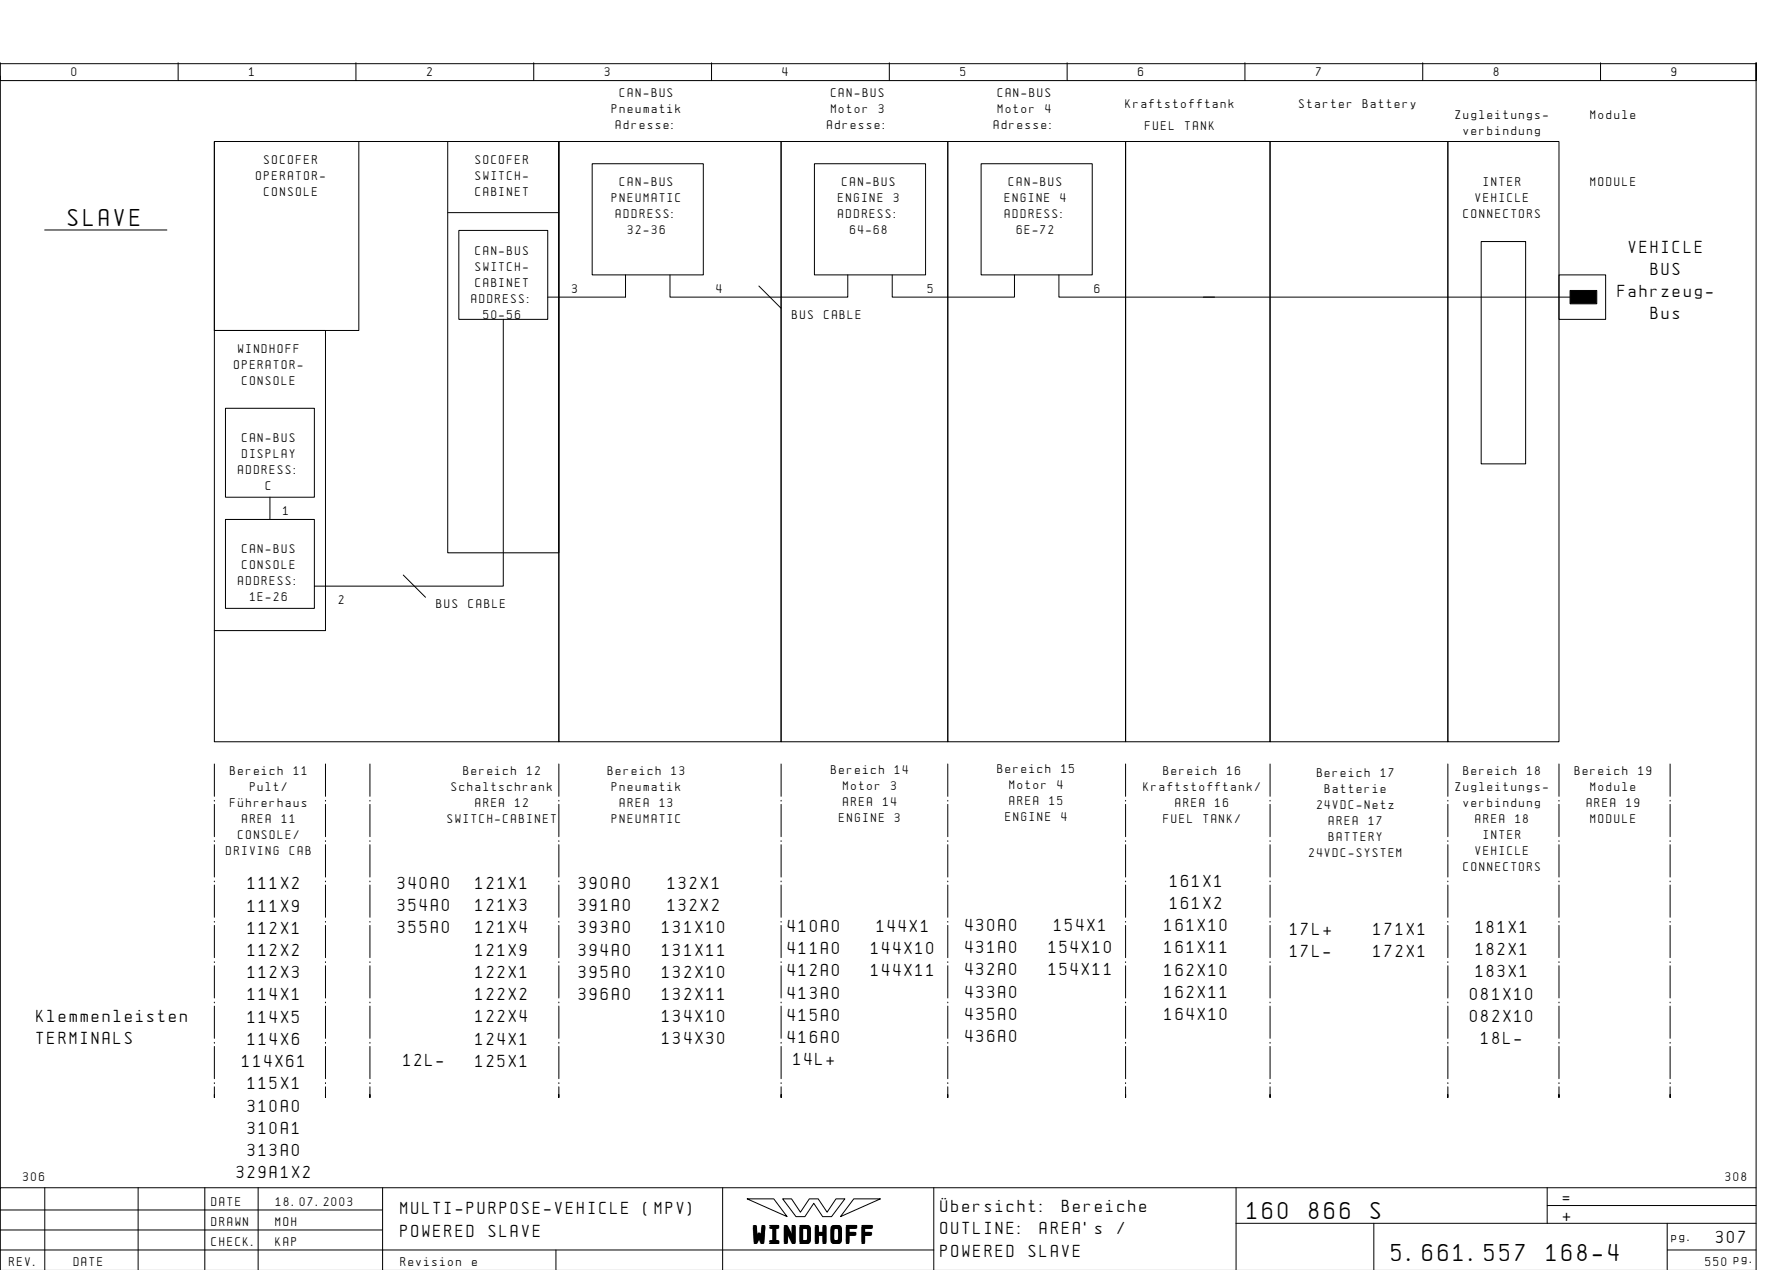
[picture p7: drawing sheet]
<svg xmlns="http://www.w3.org/2000/svg" width="399mm" height="286mm" viewBox="0 0 399 286" stroke-linecap="round" stroke-linejoin="round" font-family="sans-serif">
<g fill="none" stroke="#000" stroke-width=".22">
<path d="M.1 14.1v4h395v-4v271.6M.1 17.1v250M.1 14.3h395M40.1 14.1v4M80.1 14.1v4M120.1 14.1v4M160.1 14.1v4M200.1 14.1v4M240.1 14.1v4M280.1 14.1v4M320.1 14.1v4M360.1 14.1v4"/>
<path d="M48.2 31.8h77.5v135h-77.5zM48.2 31.8v42.5h25v67.5h-25v-67.5h32.5v-42.5zM100.7 31.8h25v92.5h-25zM125.7 31.8h50v135h-50zM133.2 36.8h25v25h-25zM175.7 31.8h37.5v135h-37.5zM183.2 36.8h25v25h-25zM213.2 31.8h40v135h-40zM220.7 36.8h25v25h-25zM253.2 31.8h32.5v135h-32.5zM285.7 31.8h40v135h-40zM325.7 31.8h25v135h-25z"/>
<path d="M10 51.7h27.6M100.7 47.8h25M103.2 51.8h20v20h-20zM333.2 54.3h10v50h-10zM113.2 71.8v60h-42.5M140.7 61.8v5h-17.5M150.7 61.8v5h40v-5M170.7 64.3l5 5M200.7 61.8v5h27.5v-5M238.2 61.8v5h35M270.7 66.8h82.5M350.7 61.8h10.5v10h-10.5z"/>
<path d="M50.7 91.8h20v20h-20zM50.7 116.8h20v20h-20zM60.7 111.8v5M90.7 129.3l5 5M48.2 171.8v7.3M73.2 171.8v7.3M83.2 171.8v7.3M125.7 171.8v7.3M175.7 171.8v7.3M213.2 171.8v7.3M253.2 171.8v7.3M285.7 171.8v7.3"/>
<path d="M325.7 171.8v7.3M350.7 171.8v7.3M375.7 171.8v7.3M48.2 180v.2M48.2 180.9v7.3M48.2 189.1v.2M48.2 190v7.2M48.2 198.1v.2M48.2 199v7.3M73.2 180v.2M73.2 180.9v7.3M73.2 189.1v.2"/>
<path d="M73.2 190v7.2M73.2 198.1v.2M73.2 199v7.3M83.2 180v.2M83.2 180.9v7.3M83.2 189.1v.2M83.2 190v7.2M83.2 198.1v.2M83.2 199v7.3M125.7 180v.2M125.7 180.9v7.3M125.7 189.1v.2"/>
<path d="M125.7 190v7.2M125.7 198.1v.2M125.7 199v7.3M175.7 180v.2M175.7 180.9v7.3M175.7 189.1v.2M175.7 190v7.2M175.7 198.1v.2M175.7 199v7.3M213.2 180v.2M213.2 180.9v7.3M213.2 189.1v.2"/>
<path d="M213.2 190v7.2M213.2 198.1v.2M213.2 199v7.3M253.2 180v.2M253.2 180.9v7.3M253.2 189.1v.2M253.2 190v7.2M253.2 198.1v.2M253.2 199v7.3M285.7 180v.2M285.7 180.9v7.3M285.7 189.1v.2"/>
<path d="M285.7 190v7.2M285.7 198.1v.2M285.7 199v7.3M325.7 180v.2M325.7 180.9v7.3M325.7 189.1v.2M325.7 190v7.2M325.7 198.1v.2M325.7 199v7.3M350.7 180v.2M350.7 180.9v7.3M350.7 189.1v.2"/>
<path d="M350.7 190v7.2M350.7 198.1v.2M350.7 199v7.3M375.7 180v.2M375.7 180.9v7.3M375.7 189.1v.2M375.7 190v7.2M375.7 198.1v.2M375.7 199v7.3M48.2 207.2v.2M48.2 208.1v7.3M48.2 216.3v.2"/>
<path d="M48.2 217.2v7.2M73.2 207.2v.2M73.2 208.1v7.3M73.2 216.3v.2M73.2 217.2v7.2M83.2 207.2v.2M83.2 208.1v7.3M83.2 216.3v.2M83.2 217.2v7.2M125.7 207.2v.2M125.7 208.1v7.3M125.7 216.3v.2"/>
<path d="M125.7 217.2v7.2M175.7 207.2v.2M175.7 208.1v7.3M175.7 216.3v.2M175.7 217.2v7.2M213.2 207.2v.2M213.2 208.1v7.3M213.2 216.3v.2M213.2 217.2v7.2M253.2 207.2v.2M253.2 208.1v7.3M253.2 216.3v.2"/>
<path d="M253.2 217.2v7.2M285.7 207.2v.2M285.7 208.1v7.3M285.7 216.3v.2M285.7 217.2v7.2M325.7 207.2v.2M325.7 208.1v7.3M325.7 216.3v.2M325.7 217.2v7.2M350.7 207.2v.2M350.7 208.1v7.3M350.7 216.3v.2"/>
<path d="M350.7 217.2v7.2M375.7 207.2v.2M375.7 208.1v7.3M375.7 216.3v.2M375.7 217.2v7.2M48.2 225.4v.2M48.2 226.3v7.2M48.2 234.4v.2M48.2 235.3v7.3M73.2 225.4v.2M73.2 226.3v7.2M73.2 234.4v.2"/>
<path d="M73.2 235.3v7.3M83.2 225.4v.2M83.2 226.3v7.2M83.2 234.4v.2M83.2 235.3v7.3M125.7 225.4v.2M125.7 226.3v7.2M125.7 234.4v.2M125.7 235.3v7.3M175.7 225.4v.2M175.7 226.3v7.2M175.7 234.4v.2"/>
<path d="M175.7 235.3v7.3M213.2 225.4v.2M213.2 226.3v7.2M213.2 234.4v.2M213.2 235.3v7.3M253.2 225.4v.2M253.2 226.3v7.2M253.2 234.4v.2M253.2 235.3v7.3M285.7 225.4v.2M285.7 226.3v7.2M285.7 234.4v.2"/>
<path d="M285.7 235.3v7.3M325.7 225.4v.2M325.7 226.3v7.2M325.7 234.4v.2M325.7 235.3v7.3M350.7 225.4v.2M350.7 226.3v7.2M350.7 234.4v.2M350.7 235.3v7.3M375.7 225.4v.2M375.7 226.3v7.2M375.7 234.4v.2"/>
<path d="M375.7 235.3v7.3M48.2 244.4v2.4v-.6M48.2 243.5v.2M73.2 244.4v2.4v-.6M73.2 243.5v.2M83.2 243.5v.2M83.2 244.4v2.4v-.6M125.7 244.4v2.4v-.6M125.7 243.5v.2M175.7 243.5v.2M175.7 244.4v2.4v-.6M213.2 243.5v.2"/>
<path d="M213.2 244.4v2.4v-.6M253.2 243.5v.2M253.2 244.4v2.4v-.6M285.7 243.5v.2M285.7 244.4v2.4v-.6M325.7 244.4v2.4v-.6M325.7 243.5v.2M350.7 243.5v.2M350.7 244.4v2.4v-.6M375.7 243.5v.2M375.7 244.4v2.4v-.6M10.1 267.1v18.5"/>
<path d="M31.1 267.1v18.5M46.1 267.1v18.6M58.1 267.1v18.6M86.1 272.1h-86M86.1 276.6h-86M86.1 267.1v18.6M162.6 267.1v18.6M168.1 269.6h6l3 4zM176.1 269.6h2l2 3 2-3h2l2 3 2-3h2l-3 4h-2l-2-3-2 3h-2zM192.1 269.6h6l-9 4zM210.1 267.1v18.6M278.1 275.1h117"/>
<path d="M278.1 267.1v18.6M309.1 275.1v10.6M348.1 271.1h47M348.1 267.1v8M375.1 275.1v10.6M395.1 267.1h-395v18.6M125.1 281.1v4.6M210.1 281.1h-210M375.1 281.1h20"/>
</g>
<path d="M353.2 65.3h6v3h-6z" fill="#000" stroke="#000" stroke-width=".22"/>
<g font-size="4.4">
<text x="15.3" y="50.7">SLAVE</text>
<text x="280.6" y="274.1">160</text>
<text x="294.5" y="274.1">866</text>
<text x="308.4" y="274.1">S</text>
<text x="169.5" y="279.3">WINDHOFF</text>
<text x="313.1" y="283.6">5.661.557</text>
<text x="347.9" y="283.6">168-4</text>
</g>
<g font-size="3.1">
<text x="366.4" y="56.8">VEHICLE</text>
<text x="371.4" y="61.8">BUS</text>
<text x="363.9" y="66.8">Fahrzeug-</text>
<text x="371.4" y="71.8">Bus</text>
<text x="55.8" y="200">111X2</text>
<text x="89.5" y="199.9">340A0</text>
<text x="107" y="199.9">121X1</text>
<text x="130.2" y="199.9">390A0</text>
<text x="150.2" y="199.9">132X1</text>
<text x="263.3" y="199.4">161X1</text>
<text x="55.8" y="205">111X9</text>
<text x="89.5" y="204.9">354A0</text>
<text x="89.5" y="209.9">355A0</text>
<text x="107" y="204.9">121X3</text>
<text x="107" y="209.9">121X4</text>
<text x="130.2" y="204.9">391A0</text>
<text x="130.2" y="209.9">393A0</text>
<text x="149" y="209.9">131X10</text>
<text x="150.2" y="204.9">132X2</text>
<text x="177.3" y="209.6">410A0</text>
<text x="197.3" y="209.6">144X1</text>
<text x="217.2" y="209.4">430A0</text>
<text x="237.2" y="209.4">154X1</text>
<text x="262" y="209.4">161X10</text>
<text x="263.3" y="204.4">161X2</text>
<text x="332" y="209.8">181X1</text>
<text x="55.8" y="210">112X1</text>
<text x="55.8" y="215">112X2</text>
<text x="107" y="214.9">121X9</text>
<text x="130.2" y="214.9">394A0</text>
<text x="149" y="214.9">131X11</text>
<text x="177.3" y="214.6">411A0</text>
<text x="196" y="214.6">144X10</text>
<text x="217.2" y="214.4">431A0</text>
<text x="235.9" y="214.4">154X10</text>
<text x="262" y="214.4">161X11</text>
<text x="290.3" y="210.3">17L+</text>
<text x="290.3" y="215.3">17L-</text>
<text x="309" y="210.3">171X1</text>
<text x="309" y="215.3">172X1</text>
<text x="332" y="214.8">182X1</text>
<text x="55.8" y="220">112X3</text>
<text x="107" y="219.9">122X1</text>
<text x="130.2" y="219.9">395A0</text>
<text x="149" y="219.9">132X10</text>
<text x="177.3" y="219.6">412A0</text>
<text x="196" y="219.6">144X11</text>
<text x="217.2" y="219.4">432A0</text>
<text x="235.9" y="219.4">154X11</text>
<text x="262" y="219.4">162X10</text>
<text x="332" y="219.8">183X1</text>
<text x="55.8" y="225">114X1</text>
<text x="107" y="224.9">122X2</text>
<text x="130.2" y="224.9">396A0</text>
<text x="149" y="224.9">132X11</text>
<text x="177.3" y="224.6">413A0</text>
<text x="217.2" y="224.4">433A0</text>
<text x="262" y="224.4">162X11</text>
<text x="330.8" y="224.8">081X10</text>
<text x="8.2" y="229.8">Klemmenleisten</text>
<text x="55.8" y="230">114X5</text>
<text x="107" y="229.9">122X4</text>
<text x="149" y="229.9">134X10</text>
<text x="177.3" y="229.6">415A0</text>
<text x="217.2" y="229.4">435A0</text>
<text x="262" y="229.4">164X10</text>
<text x="330.8" y="229.8">082X10</text>
<text x="8.2" y="234.8">TERMINALS</text>
<text x="55.8" y="235">114X6</text>
<text x="90.8" y="239.8">12L-</text>
<text x="107" y="234.9">124X1</text>
<text x="107" y="239.9">125X1</text>
<text x="149" y="234.9">134X30</text>
<text x="177.3" y="234.6">416A0</text>
<text x="178.5" y="239.6">14L+</text>
<text x="217.2" y="234.4">436A0</text>
<text x="333.3" y="234.8">18L-</text>
<text x="54.5" y="240">114X61</text>
<text x="55.8" y="245">115X1</text>
<text x="55.8" y="250">310A0</text>
<text x="55.8" y="255">310A1</text>
<text x="55.8" y="260">313A0</text>
<text x="53.3" y="265">329A1X2</text>
<text x="90.1" y="273.1">MULTI-PURPOSE-VEHICLE</text>
<text x="144.8" y="273.1">(MPV)</text>
<text x="211.6" y="272.6">öbersicht:</text>
<text x="238.9" y="272.6">Bereiche</text>
<text x="351.6" y="270.6">=</text>
<text x="351.6" y="274.6">+</text>
<text x="90.1" y="278.1">POWERED</text>
<text x="110" y="278.1">SLAVE</text>
<text x="211.6" y="277.6">OUTLINE:</text>
<text x="234" y="277.6">AREA's</text>
<text x="251.4" y="277.6">/</text>
<text x="386.1" y="279.6">307</text>
<text x="211.6" y="282.6">POWERED</text>
<text x="231.5" y="282.6">SLAVE</text>
</g>
<g font-size="2.3">
<text x="16.1" y="17.1">0</text>
<text x="56.1" y="17.1">1</text>
<text x="96.1" y="17.1">2</text>
<text x="136.1" y="17.1">3</text>
<text x="176.1" y="17.1">4</text>
<text x="216.1" y="17.1">5</text>
<text x="256.1" y="17.1">6</text>
<text x="296.1" y="17.1">7</text>
<text x="336.1" y="17.1">8</text>
<text x="376.1" y="17.1">9</text>
<text x="139.5" y="21.8">CAN-BUS</text>
<text x="187" y="21.8">CAN-BUS</text>
<text x="224.5" y="21.8">CAN-BUS</text>
<text x="137.7" y="25.4">Pneumatik</text>
<text x="138.6" y="29">Adresse:</text>
<text x="186.1" y="29">Adresse:</text>
<text x="187" y="25.4">Motor</text>
<text x="197.7" y="25.4">3</text>
<text x="223.6" y="29">Adresse:</text>
<text x="224.5" y="25.4">Motor</text>
<text x="235.2" y="25.4">4</text>
<text x="253.2" y="24.3">Kraftstofftank</text>
<text x="257.7" y="29.3">FUEL</text>
<text x="266.6" y="29.3">TANK</text>
<text x="292.3" y="24.3">Starter</text>
<text x="306.6" y="24.3">Battery</text>
<text x="327.5" y="26.8">Zugleitungs-</text>
<text x="357.9" y="26.8">Module</text>
<text x="329.3" y="30.4">verbindung</text>
<text x="57.7" y="40.4">OPERATOR-</text>
<text x="59.5" y="36.8">SOCOFER</text>
<text x="107" y="36.8">SOCOFER</text>
<text x="107" y="40.4">SWITCH-</text>
<text x="139.5" y="41.8">CAN-BUS</text>
<text x="189.5" y="41.8">CAN-BUS</text>
<text x="227" y="41.8">CAN-BUS</text>
<text x="333.7" y="41.8">INTER</text>
<text x="357.9" y="41.8">MODULE</text>
<text x="59.5" y="44">CONSOLE</text>
<text x="107" y="44">CABINET</text>
<text x="137.7" y="45.4">PNEUMATIC</text>
<text x="188.6" y="45.4">ENGINE</text>
<text x="201.1" y="45.4">3</text>
<text x="226.1" y="45.4">ENGINE</text>
<text x="238.6" y="45.4">4</text>
<text x="332" y="45.4">VEHICLE</text>
<text x="138.6" y="49">ADDRESS:</text>
<text x="141.2" y="52.6">32-36</text>
<text x="188.6" y="49">ADDRESS:</text>
<text x="191.2" y="52.6">64-68</text>
<text x="226.1" y="49">ADDRESS:</text>
<text x="228.7" y="52.6">6E-72</text>
<text x="329.3" y="49">CONNECTORS</text>
<text x="107" y="57.3">CAN-BUS</text>
<text x="107" y="60.9">SWITCH-</text>
<text x="107" y="64.5">CABINET</text>
<text x="128.7" y="65.9">3</text>
<text x="161.2" y="65.9">4</text>
<text x="208.7" y="65.9">5</text>
<text x="246.2" y="65.9">6</text>
<text x="106.1" y="68.1">ADDRESS:</text>
<text x="108.7" y="71.7">50-56</text>
<text x="178.2" y="71.8">BUS</text>
<text x="185.4" y="71.8">CABLE</text>
<text x="52.7" y="82.9">OPERATOR-</text>
<text x="53.6" y="79.3">WINDHOFF</text>
<text x="54.5" y="86.5">CONSOLE</text>
<text x="54.5" y="99.3">CAN-BUS</text>
<text x="53.6" y="106.5">ADDRESS:</text>
<text x="54.5" y="102.9">DISPLAY</text>
<text x="59.8" y="110.1">C</text>
<text x="63.7" y="115.9">1</text>
<text x="54.5" y="124.3">CAN-BUS</text>
<text x="53.6" y="131.5">ADDRESS:</text>
<text x="54.5" y="127.9">CONSOLE</text>
<text x="56.2" y="135.1">1E-26</text>
<text x="76.2" y="135.9">2</text>
<text x="98.2" y="136.8">BUS</text>
<text x="105.4" y="136.8">CABLE</text>
<text x="224.4" y="173.9">Bereich</text>
<text x="238.8" y="173.9">15</text>
<text x="51.8" y="174.3">Bereich</text>
<text x="56.2" y="177.9">Pult/</text>
<text x="66.1" y="174.3">11</text>
<text x="101.6" y="177.9">Schaltschrank</text>
<text x="104.3" y="174.3">Bereich</text>
<text x="118.6" y="174.3">12</text>
<text x="136.8" y="174.3">Bereich</text>
<text x="137.7" y="177.9">Pneumatik</text>
<text x="151.1" y="174.3">13</text>
<text x="187" y="174.1">Bereich</text>
<text x="189.7" y="177.7">Motor</text>
<text x="200.5" y="177.7">3</text>
<text x="201.3" y="174.1">14</text>
<text x="227.1" y="177.5">Motor</text>
<text x="237.9" y="177.5">4</text>
<text x="257.3" y="177.9">Kraftstofftank/</text>
<text x="261.8" y="174.3">Bereich</text>
<text x="276.1" y="174.3">16</text>
<text x="296.3" y="174.8">Bereich</text>
<text x="298.1" y="178.4">Batterie</text>
<text x="310.6" y="174.8">17</text>
<text x="327.5" y="177.9">Zugleitungs-</text>
<text x="329.3" y="174.3">Bereich</text>
<text x="343.6" y="174.3">18</text>
<text x="354.3" y="174.3">Bereich</text>
<text x="357.9" y="177.9">Module</text>
<text x="368.6" y="174.3">19</text>
<text x="51.8" y="181.5">FÅhrerhaus</text>
<text x="54.5" y="185.1">AREA</text>
<text x="63.4" y="185.1">11</text>
<text x="100.7" y="185.1">SWITCH-CABINET</text>
<text x="107" y="181.5">AREA</text>
<text x="115.9" y="181.5">12</text>
<text x="137.7" y="185.1">PNEUMATIC</text>
<text x="139.5" y="181.5">AREA</text>
<text x="148.4" y="181.5">13</text>
<text x="188.8" y="184.9">ENGINE</text>
<text x="189.7" y="181.3">AREA</text>
<text x="198.7" y="181.3">14</text>
<text x="201.3" y="184.9">3</text>
<text x="226.2" y="184.7">ENGINE</text>
<text x="227.1" y="181.1">AREA</text>
<text x="236.1" y="181.1">15</text>
<text x="238.8" y="184.7">4</text>
<text x="261.8" y="185.1">FUEL</text>
<text x="264.5" y="181.5">AREA</text>
<text x="270.7" y="185.1">TANK/</text>
<text x="273.4" y="181.5">16</text>
<text x="296.3" y="182">24VDC-Netz</text>
<text x="299" y="185.6">AREA</text>
<text x="307.9" y="185.6">17</text>
<text x="329.3" y="181.5">verbindung</text>
<text x="332" y="185.1">AREA</text>
<text x="340.9" y="185.1">18</text>
<text x="357" y="181.5">AREA</text>
<text x="357.9" y="185.1">MODULE</text>
<text x="365.9" y="181.5">19</text>
<text x="53.6" y="188.7">CONSOLE/</text>
<text x="299" y="189.2">BATTERY</text>
<text x="333.7" y="188.7">INTER</text>
<text x="50.9" y="192.3">DRIVING</text>
<text x="65.2" y="192.3">CAB</text>
<text x="294.5" y="192.8">24VDC-SYSTEM</text>
<text x="329.3" y="195.9">CONNECTORS</text>
<text x="332" y="192.3">VEHICLE</text>
<text x="5.2" y="265.6">306</text>
<text x="388.2" y="265.6">308</text>
<text x="47.6" y="271.1">DATE</text>
<text x="47.6" y="275.6">DRAWN</text>
<text x="62" y="275.6">MOH</text>
<text x="62.1" y="271.1">18.07.2003</text>
<text x="47.6" y="280.1">CHECK.</text>
<text x="62" y="280.1">KAP</text>
<text x="376.1" y="279.1">pg.</text>
<text x="2.1" y="284.6">REV.</text>
<text x="16.6" y="284.6">DATE</text>
<text x="90.1" y="284.6">Revision</text>
<text x="106.2" y="284.6">e</text>
<text x="383.7" y="284.6">550 pg.</text>
</g>
</svg>
